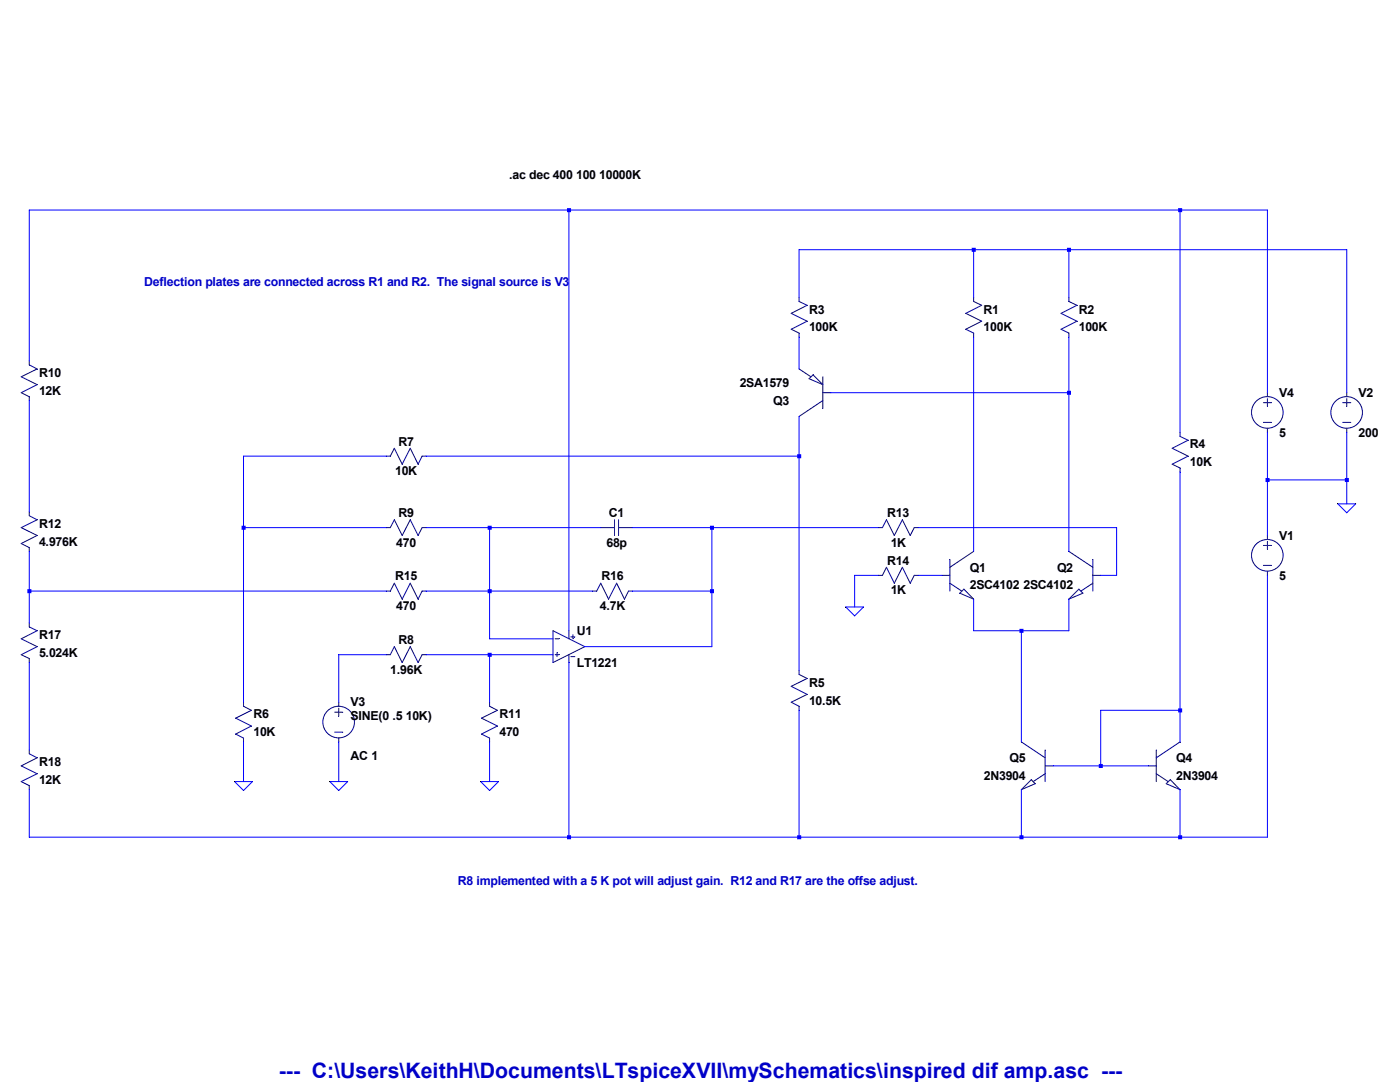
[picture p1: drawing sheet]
<svg xmlns="http://www.w3.org/2000/svg" width="279mm" height="216mm" viewBox="0 0 279 216" stroke-linecap="round" stroke-linejoin="round" font-family="sans-serif">
<path d="M192.4 117.6l-.8 .8" fill="none" stroke="#00007f" stroke-width=".2"/>
<path d="M192.4 117.6l1.9 1.9" fill="none" stroke="#00007f" stroke-width=".2"/>
<path d="M191.6 118.4l2.7 1.1" fill="none" stroke="#00007f" stroke-width=".2"/>
<path d="M189.6 116.4l2.3 1.5" fill="none" stroke="#00007f" stroke-width=".2"/>
<path d="M189.6 111.6v6.3" fill="none" stroke="#00007f" stroke-width=".2"/>
<path d="M194.3 110l-4.7 3.2" fill="none" stroke="#00007f" stroke-width=".2"/>
<path d="M188 114.8h1.6" fill="none" stroke="#00007f" stroke-width=".2"/>
<path d="M215.3 117.6l.8 .8" fill="none" stroke="#00007f" stroke-width=".2"/>
<path d="M215.3 117.6l-2 1.9" fill="none" stroke="#00007f" stroke-width=".2"/>
<path d="M216.1 118.4l-2.8 1.1" fill="none" stroke="#00007f" stroke-width=".2"/>
<path d="M218.1 116.4l-2.4 1.5" fill="none" stroke="#00007f" stroke-width=".2"/>
<path d="M218.1 111.6v6.3" fill="none" stroke="#00007f" stroke-width=".2"/>
<path d="M213.3 110l4.8 3.2" fill="none" stroke="#00007f" stroke-width=".2"/>
<path d="M218.1 114.8h1.6" fill="none" stroke="#00007f" stroke-width=".2"/>
<path d="M194.3 66.5v.8" fill="none" stroke="#00007f" stroke-width=".2"/>
<path d="M192.7 65.7l1.6 .8" fill="none" stroke="#00007f" stroke-width=".2"/>
<path d="M195.9 64.1l-3.2 1.6" fill="none" stroke="#00007f" stroke-width=".2"/>
<path d="M192.7 62.5l3.2 1.6" fill="none" stroke="#00007f" stroke-width=".2"/>
<path d="M195.9 60.9l-3.2 1.6" fill="none" stroke="#00007f" stroke-width=".2"/>
<path d="M194.3 59.4v.8" fill="none" stroke="#00007f" stroke-width=".2"/>
<path d="M194.3 60.2l1.6 .7" fill="none" stroke="#00007f" stroke-width=".2"/>
<path d="M213.3 66.5v.8" fill="none" stroke="#00007f" stroke-width=".2"/>
<path d="M211.8 65.7l1.5 .8" fill="none" stroke="#00007f" stroke-width=".2"/>
<path d="M214.9 64.1l-3.1 1.6" fill="none" stroke="#00007f" stroke-width=".2"/>
<path d="M211.8 62.5l3.1 1.6" fill="none" stroke="#00007f" stroke-width=".2"/>
<path d="M214.9 60.9l-3.1 1.6" fill="none" stroke="#00007f" stroke-width=".2"/>
<path d="M213.3 59.4v.8" fill="none" stroke="#00007f" stroke-width=".2"/>
<path d="M213.3 60.2l1.6 .7" fill="none" stroke="#00007f" stroke-width=".2"/>
<path d="M161.5 75.6l2.7 1.2" fill="none" stroke="#00007f" stroke-width=".2"/>
<path d="M162.3 74.8l-.8 .8" fill="none" stroke="#00007f" stroke-width=".2"/>
<path d="M162.3 74.8l1.9 2" fill="none" stroke="#00007f" stroke-width=".2"/>
<path d="M159.5 73.6l2.3 1.6" fill="none" stroke="#00007f" stroke-width=".2"/>
<path d="M164.2 75.2v6.3" fill="none" stroke="#00007f" stroke-width=".2"/>
<path d="M164.2 79.9l-4.7 3.2" fill="none" stroke="#00007f" stroke-width=".2"/>
<path d="M164.2 78.4h1.6" fill="none" stroke="#00007f" stroke-width=".2"/>
<path d="M159.5 66.5v.8" fill="none" stroke="#00007f" stroke-width=".2"/>
<path d="M157.9 65.7l1.6 .8" fill="none" stroke="#00007f" stroke-width=".2"/>
<path d="M161.1 64.1l-3.2 1.6" fill="none" stroke="#00007f" stroke-width=".2"/>
<path d="M157.9 62.5l3.2 1.6" fill="none" stroke="#00007f" stroke-width=".2"/>
<path d="M161.1 60.9l-3.2 1.6" fill="none" stroke="#00007f" stroke-width=".2"/>
<path d="M159.5 59.4v.8" fill="none" stroke="#00007f" stroke-width=".2"/>
<path d="M159.5 60.2l1.6 .7" fill="none" stroke="#00007f" stroke-width=".2"/>
<path d="M235.5 93.4v.8" fill="none" stroke="#00007f" stroke-width=".2"/>
<path d="M233.9 92.6l1.6 .8" fill="none" stroke="#00007f" stroke-width=".2"/>
<path d="M237.1 91l-3.2 1.6" fill="none" stroke="#00007f" stroke-width=".2"/>
<path d="M233.9 89.5l3.2 1.5" fill="none" stroke="#00007f" stroke-width=".2"/>
<path d="M237.1 87.8l-3.2 1.7" fill="none" stroke="#00007f" stroke-width=".2"/>
<path d="M235.5 86.3v.8" fill="none" stroke="#00007f" stroke-width=".2"/>
<path d="M235.5 87.1l1.6 .7" fill="none" stroke="#00007f" stroke-width=".2"/>
<path d="M252.1 108.8h1.6" fill="none" stroke="#00007f" stroke-width=".2"/>
<path d="M252.1 112.8h1.6" fill="none" stroke="#00007f" stroke-width=".2"/>
<path d="M252.9 108v1.6" fill="none" stroke="#00007f" stroke-width=".2"/>
<path d="M252.9 114v.8" fill="none" stroke="#00007f" stroke-width=".2"/>
<path d="M252.9 106.8v.9" fill="none" stroke="#00007f" stroke-width=".2"/>
<g fill="none" stroke="#00007f" stroke-width=".2">
<path d="M159.5 140.9v.8"/>
<circle cx="252.9" cy="110.8" r="3.2"/>
</g>
<path d="M157.9 140.1l1.6 .8" fill="none" stroke="#00007f" stroke-width=".2"/>
<path d="M161.1 138.6l-3.2 1.5" fill="none" stroke="#00007f" stroke-width=".2"/>
<path d="M157.9 136.9l3.2 1.7" fill="none" stroke="#00007f" stroke-width=".2"/>
<path d="M161.1 135.4l-3.2 1.5" fill="none" stroke="#00007f" stroke-width=".2"/>
<path d="M159.5 133.8v.8" fill="none" stroke="#00007f" stroke-width=".2"/>
<path d="M159.5 134.6l1.6 .8" fill="none" stroke="#00007f" stroke-width=".2"/>
<path d="M268 80.3h1.6" fill="none" stroke="#00007f" stroke-width=".2"/>
<path d="M268 84.3h1.6" fill="none" stroke="#00007f" stroke-width=".2"/>
<path d="M268.8 79.5v1.6" fill="none" stroke="#00007f" stroke-width=".2"/>
<path d="M268.8 85.5v.8" fill="none" stroke="#00007f" stroke-width=".2"/>
<path d="M268.8 78.4v.8" fill="none" stroke="#00007f" stroke-width=".2"/>
<g fill="none" stroke="#00007f" stroke-width=".2">
<path d="M66.8 142.1h1.6"/>
<circle cx="268.8" cy="82.3" r="3.2"/>
</g>
<path d="M66.8 146.1h1.6" fill="none" stroke="#00007f" stroke-width=".2"/>
<path d="M67.6 141.3v1.6" fill="none" stroke="#00007f" stroke-width=".2"/>
<path d="M67.6 147.3v.7" fill="none" stroke="#00007f" stroke-width=".2"/>
<path d="M67.6 140.1v.8" fill="none" stroke="#00007f" stroke-width=".2"/>
<g fill="none" stroke="#00007f" stroke-width=".2">
<path d="M252.1 80.3h1.6"/>
<circle cx="67.6" cy="144.1" r="3.2"/>
</g>
<path d="M252.1 84.3h1.6" fill="none" stroke="#00007f" stroke-width=".2"/>
<path d="M252.9 79.5v1.6" fill="none" stroke="#00007f" stroke-width=".2"/>
<path d="M252.9 85.5v.8" fill="none" stroke="#00007f" stroke-width=".2"/>
<path d="M252.9 78.4v.8" fill="none" stroke="#00007f" stroke-width=".2"/>
<g fill="none" stroke="#00007f" stroke-width=".2">
<path d="M233.6 155.6l-.9 .8"/>
<circle cx="252.9" cy="82.3" r="3.2"/>
</g>
<path d="M233.6 155.6l1.9 2" fill="none" stroke="#00007f" stroke-width=".2"/>
<path d="M232.7 156.4l2.8 1.2" fill="none" stroke="#00007f" stroke-width=".2"/>
<path d="M230.8 154.4l2.3 1.6" fill="none" stroke="#00007f" stroke-width=".2"/>
<path d="M230.8 149.6v6.4" fill="none" stroke="#00007f" stroke-width=".2"/>
<path d="M235.5 148l-4.7 3.2" fill="none" stroke="#00007f" stroke-width=".2"/>
<path d="M229.2 152.8h1.6" fill="none" stroke="#00007f" stroke-width=".2"/>
<path d="M205.8 155.6l.8 .8" fill="none" stroke="#00007f" stroke-width=".2"/>
<path d="M205.8 155.6l-2 2" fill="none" stroke="#00007f" stroke-width=".2"/>
<path d="M206.6 156.4l-2.8 1.2" fill="none" stroke="#00007f" stroke-width=".2"/>
<path d="M208.6 154.4l-2.4 1.6" fill="none" stroke="#00007f" stroke-width=".2"/>
<path d="M208.6 149.6v6.4" fill="none" stroke="#00007f" stroke-width=".2"/>
<path d="M203.8 148l4.8 3.2" fill="none" stroke="#00007f" stroke-width=".2"/>
<path d="M208.6 152.8h1.6" fill="none" stroke="#00007f" stroke-width=".2"/>
<path d="M48.6 147.3v.7" fill="none" stroke="#00007f" stroke-width=".2"/>
<path d="M47 146.5l1.6 .8" fill="none" stroke="#00007f" stroke-width=".2"/>
<path d="M50.2 144.9l-3.2 1.6" fill="none" stroke="#00007f" stroke-width=".2"/>
<path d="M47 143.3l3.2 1.6" fill="none" stroke="#00007f" stroke-width=".2"/>
<path d="M50.2 141.7l-3.2 1.6" fill="none" stroke="#00007f" stroke-width=".2"/>
<path d="M48.6 140.1v.8" fill="none" stroke="#00007f" stroke-width=".2"/>
<path d="M48.6 140.9l1.6 .8" fill="none" stroke="#00007f" stroke-width=".2"/>
<path d="M77.1 91h.8" fill="none" stroke="#00007f" stroke-width=".2"/>
<path d="M78.7 89.5l-.8 1.5" fill="none" stroke="#00007f" stroke-width=".2"/>
<path d="M78.7 89.5l1.6 3.1" fill="none" stroke="#00007f" stroke-width=".2"/>
<path d="M81.9 89.5l-1.6 3.1" fill="none" stroke="#00007f" stroke-width=".2"/>
<path d="M81.9 89.5l1.5 3.1" fill="none" stroke="#00007f" stroke-width=".2"/>
<path d="M84.2 91h.8" fill="none" stroke="#00007f" stroke-width=".2"/>
<path d="M84.2 91l-.8 1.6" fill="none" stroke="#00007f" stroke-width=".2"/>
<path d="M97.7 147.3v.7" fill="none" stroke="#00007f" stroke-width=".2"/>
<path d="M96.1 146.5l1.6 .8" fill="none" stroke="#00007f" stroke-width=".2"/>
<path d="M99.3 144.9l-3.2 1.6" fill="none" stroke="#00007f" stroke-width=".2"/>
<path d="M96.1 143.3l3.2 1.6" fill="none" stroke="#00007f" stroke-width=".2"/>
<path d="M99.3 141.7l-3.2 1.6" fill="none" stroke="#00007f" stroke-width=".2"/>
<path d="M97.7 140.1v.8" fill="none" stroke="#00007f" stroke-width=".2"/>
<path d="M97.7 140.9l1.6 .8" fill="none" stroke="#00007f" stroke-width=".2"/>
<path d="M110.4 125.9l6.3 3.1" fill="none" stroke="#00007f" stroke-width=".2"/>
<path d="M116.7 129l-6.3 3.2" fill="none" stroke="#00007f" stroke-width=".2"/>
<path d="M110.4 125.9v6.3" fill="none" stroke="#00007f" stroke-width=".2"/>
<path d="M110.8 127.5h.7" fill="none" stroke="#00007f" stroke-width=".2"/>
<path d="M110.8 130.6h.7" fill="none" stroke="#00007f" stroke-width=".2"/>
<path d="M111.2 130.2v.8" fill="none" stroke="#00007f" stroke-width=".2"/>
<path d="M113.5 125.9v1.6" fill="none" stroke="#00007f" stroke-width=".2"/>
<path d="M113.5 130.6v1.6" fill="none" stroke="#00007f" stroke-width=".2"/>
<path d="M113.9 127.1h.8" fill="none" stroke="#00007f" stroke-width=".2"/>
<path d="M114.3 126.7v.8" fill="none" stroke="#00007f" stroke-width=".2"/>
<path d="M113.9 131h.8" fill="none" stroke="#00007f" stroke-width=".2"/>
<path d="M175.3 105.3h.8" fill="none" stroke="#00007f" stroke-width=".2"/>
<path d="M176.9 103.7l-.8 1.6" fill="none" stroke="#00007f" stroke-width=".2"/>
<path d="M176.9 103.7l1.6 3.1" fill="none" stroke="#00007f" stroke-width=".2"/>
<path d="M180.1 103.7l-1.6 3.1" fill="none" stroke="#00007f" stroke-width=".2"/>
<path d="M180.1 103.7l1.6 3.1" fill="none" stroke="#00007f" stroke-width=".2"/>
<path d="M182.5 105.3h.8" fill="none" stroke="#00007f" stroke-width=".2"/>
<path d="M182.5 105.3l-.8 1.5" fill="none" stroke="#00007f" stroke-width=".2"/>
<path d="M175.3 114.8h.8" fill="none" stroke="#00007f" stroke-width=".2"/>
<path d="M176.9 113.2l-.8 1.6" fill="none" stroke="#00007f" stroke-width=".2"/>
<path d="M176.9 113.2l1.6 3.2" fill="none" stroke="#00007f" stroke-width=".2"/>
<path d="M180.1 113.2l-1.6 3.2" fill="none" stroke="#00007f" stroke-width=".2"/>
<path d="M180.1 113.2l1.6 3.2" fill="none" stroke="#00007f" stroke-width=".2"/>
<path d="M182.5 114.8h.8" fill="none" stroke="#00007f" stroke-width=".2"/>
<path d="M182.5 114.8l-.8 1.6" fill="none" stroke="#00007f" stroke-width=".2"/>
<path d="M77.1 117.9h.8" fill="none" stroke="#00007f" stroke-width=".2"/>
<path d="M78.7 116.4l-.8 1.5" fill="none" stroke="#00007f" stroke-width=".2"/>
<path d="M78.7 116.4l1.6 3.1" fill="none" stroke="#00007f" stroke-width=".2"/>
<path d="M81.9 116.4l-1.6 3.1" fill="none" stroke="#00007f" stroke-width=".2"/>
<path d="M81.9 116.4l1.5 3.1" fill="none" stroke="#00007f" stroke-width=".2"/>
<path d="M84.2 117.9h.8" fill="none" stroke="#00007f" stroke-width=".2"/>
<path d="M84.2 117.9l-.8 1.6" fill="none" stroke="#00007f" stroke-width=".2"/>
<path d="M118.3 117.9h.8" fill="none" stroke="#00007f" stroke-width=".2"/>
<path d="M119.9 116.4l-.8 1.5" fill="none" stroke="#00007f" stroke-width=".2"/>
<path d="M119.9 116.4l1.6 3.1" fill="none" stroke="#00007f" stroke-width=".2"/>
<path d="M123.1 116.4l-1.6 3.1" fill="none" stroke="#00007f" stroke-width=".2"/>
<path d="M123.1 116.4l1.5 3.1" fill="none" stroke="#00007f" stroke-width=".2"/>
<path d="M125.4 117.9h.8" fill="none" stroke="#00007f" stroke-width=".2"/>
<path d="M125.4 117.9l-.8 1.6" fill="none" stroke="#00007f" stroke-width=".2"/>
<path d="M119.9 105.3h2.7" fill="none" stroke="#00007f" stroke-width=".2"/>
<path d="M123.4 105.3h2.8" fill="none" stroke="#00007f" stroke-width=".2"/>
<path d="M123.4 103.7v3.1" fill="none" stroke="#00007f" stroke-width=".2"/>
<path d="M122.6 103.7v3.1" fill="none" stroke="#00007f" stroke-width=".2"/>
<path d="M77.1 130.6h.8" fill="none" stroke="#00007f" stroke-width=".2"/>
<path d="M78.7 129l-.8 1.6" fill="none" stroke="#00007f" stroke-width=".2"/>
<path d="M78.7 129l1.6 3.2" fill="none" stroke="#00007f" stroke-width=".2"/>
<path d="M81.9 129l-1.6 3.2" fill="none" stroke="#00007f" stroke-width=".2"/>
<path d="M81.9 129l1.5 3.2" fill="none" stroke="#00007f" stroke-width=".2"/>
<path d="M84.2 130.6h.8" fill="none" stroke="#00007f" stroke-width=".2"/>
<path d="M84.2 130.6l-.8 1.6" fill="none" stroke="#00007f" stroke-width=".2"/>
<path d="M77.1 105.3h.8" fill="none" stroke="#00007f" stroke-width=".2"/>
<path d="M78.7 103.7l-.8 1.6" fill="none" stroke="#00007f" stroke-width=".2"/>
<path d="M78.7 103.7l1.6 3.1" fill="none" stroke="#00007f" stroke-width=".2"/>
<path d="M81.9 103.7l-1.6 3.1" fill="none" stroke="#00007f" stroke-width=".2"/>
<path d="M81.9 103.7l1.5 3.1" fill="none" stroke="#00007f" stroke-width=".2"/>
<path d="M84.2 105.3h.8" fill="none" stroke="#00007f" stroke-width=".2"/>
<path d="M84.2 105.3l-.8 1.5" fill="none" stroke="#00007f" stroke-width=".2"/>
<path d="M5.8 79.2v.7" fill="none" stroke="#00007f" stroke-width=".2"/>
<path d="M4.2 78.4l1.6 .8" fill="none" stroke="#00007f" stroke-width=".2"/>
<path d="M7.4 76.8l-3.2 1.6" fill="none" stroke="#00007f" stroke-width=".2"/>
<path d="M4.2 75.2l3.2 1.6" fill="none" stroke="#00007f" stroke-width=".2"/>
<path d="M7.4 73.6l-3.2 1.6" fill="none" stroke="#00007f" stroke-width=".2"/>
<path d="M5.8 72v.8" fill="none" stroke="#00007f" stroke-width=".2"/>
<path d="M5.8 72.8l1.6 .8" fill="none" stroke="#00007f" stroke-width=".2"/>
<path d="M5.8 109.3v.7" fill="none" stroke="#00007f" stroke-width=".2"/>
<path d="M4.2 108.5l1.6 .8" fill="none" stroke="#00007f" stroke-width=".2"/>
<path d="M7.4 106.8l-3.2 1.7" fill="none" stroke="#00007f" stroke-width=".2"/>
<path d="M4.2 105.3l3.2 1.5" fill="none" stroke="#00007f" stroke-width=".2"/>
<path d="M7.4 103.7l-3.2 1.6" fill="none" stroke="#00007f" stroke-width=".2"/>
<path d="M5.8 102.1v.8" fill="none" stroke="#00007f" stroke-width=".2"/>
<path d="M5.8 102.9l1.6 .8" fill="none" stroke="#00007f" stroke-width=".2"/>
<path d="M5.8 131.4v.8" fill="none" stroke="#00007f" stroke-width=".2"/>
<path d="M4.2 130.6l1.6 .8" fill="none" stroke="#00007f" stroke-width=".2"/>
<path d="M7.4 129l-3.2 1.6" fill="none" stroke="#00007f" stroke-width=".2"/>
<path d="M4.2 127.5l3.2 1.5" fill="none" stroke="#00007f" stroke-width=".2"/>
<path d="M7.4 125.9l-3.2 1.6" fill="none" stroke="#00007f" stroke-width=".2"/>
<path d="M5.8 124.3v.8" fill="none" stroke="#00007f" stroke-width=".2"/>
<path d="M5.8 125.1l1.6 .8" fill="none" stroke="#00007f" stroke-width=".2"/>
<path d="M5.8 156.8v.8" fill="none" stroke="#00007f" stroke-width=".2"/>
<path d="M4.2 156l1.6 .8" fill="none" stroke="#00007f" stroke-width=".2"/>
<path d="M7.4 154.4l-3.2 1.6" fill="none" stroke="#00007f" stroke-width=".2"/>
<path d="M4.2 152.8l3.2 1.6" fill="none" stroke="#00007f" stroke-width=".2"/>
<path d="M7.4 151.2l-3.2 1.6" fill="none" stroke="#00007f" stroke-width=".2"/>
<path d="M5.8 149.6v.8" fill="none" stroke="#00007f" stroke-width=".2"/>
<path d="M5.8 150.4l1.6 .8" fill="none" stroke="#00007f" stroke-width=".2"/>
<path d="M5.8 41.9h107.7M267 100.5h3.6l-1.8 1.8zM168.8 121.1h3.5l-1.7 1.8zM46.8 156h3.6l-1.8 1.7zM65.8 156h3.6l-1.8 1.7zM95.9 156h3.6l-1.8 1.7z" fill="none" stroke="#00f" stroke-width=".2"/>
<path d="M113.5 41.9h122" fill="none" stroke="#00f" stroke-width=".2"/>
<path d="M235.5 41.9h17.4" fill="none" stroke="#00f" stroke-width=".2"/>
<path d="M159.5 49.8h34.8" fill="none" stroke="#00f" stroke-width=".2"/>
<path d="M194.3 49.8h19" fill="none" stroke="#00f" stroke-width=".2"/>
<path d="M213.3 49.8h55.5" fill="none" stroke="#00f" stroke-width=".2"/>
<path d="M159.5 49.8v9.6" fill="none" stroke="#00f" stroke-width=".2"/>
<path d="M194.3 49.8v9.6" fill="none" stroke="#00f" stroke-width=".2"/>
<path d="M213.3 49.8v9.6" fill="none" stroke="#00f" stroke-width=".2"/>
<path d="M5.8 41.9v30.1" fill="none" stroke="#00f" stroke-width=".2"/>
<path d="M159.5 67.3v6.3" fill="none" stroke="#00f" stroke-width=".2"/>
<path d="M213.3 67.3v11.1" fill="none" stroke="#00f" stroke-width=".2"/>
<path d="M165.8 78.4h47.5" fill="none" stroke="#00f" stroke-width=".2"/>
<path d="M252.9 41.9v36.5" fill="none" stroke="#00f" stroke-width=".2"/>
<path d="M268.8 49.8v28.6" fill="none" stroke="#00f" stroke-width=".2"/>
<path d="M235.5 41.9v44.4" fill="none" stroke="#00f" stroke-width=".2"/>
<path d="M48.6 91h28.5" fill="none" stroke="#00f" stroke-width=".2"/>
<path d="M159.5 83.1v7.9" fill="none" stroke="#00f" stroke-width=".2"/>
<path d="M85 91h74.5" fill="none" stroke="#00f" stroke-width=".2"/>
<path d="M252.9 86.3v9.5" fill="none" stroke="#00f" stroke-width=".2"/>
<path d="M268.8 86.3v9.5" fill="none" stroke="#00f" stroke-width=".2"/>
<path d="M252.9 95.8h15.9" fill="none" stroke="#00f" stroke-width=".2"/>
<path d="M268.8 95.8v4.7" fill="none" stroke="#00f" stroke-width=".2"/>
<path d="M5.8 79.9v22.2" fill="none" stroke="#00f" stroke-width=".2"/>
<path d="M48.6 91v14.3" fill="none" stroke="#00f" stroke-width=".2"/>
<path d="M48.6 105.3h28.5" fill="none" stroke="#00f" stroke-width=".2"/>
<path d="M85 105.3h12.7" fill="none" stroke="#00f" stroke-width=".2"/>
<path d="M97.7 105.3h22.2" fill="none" stroke="#00f" stroke-width=".2"/>
<path d="M126.2 105.3h15.9" fill="none" stroke="#00f" stroke-width=".2"/>
<path d="M142.1 105.3h33.2" fill="none" stroke="#00f" stroke-width=".2"/>
<path d="M183.3 105.3h39.5" fill="none" stroke="#00f" stroke-width=".2"/>
<path d="M252.9 95.8v11" fill="none" stroke="#00f" stroke-width=".2"/>
<path d="M194.3 67.3v42.7" fill="none" stroke="#00f" stroke-width=".2"/>
<path d="M213.3 78.4v31.6" fill="none" stroke="#00f" stroke-width=".2"/>
<path d="M170.6 114.8h4.7" fill="none" stroke="#00f" stroke-width=".2"/>
<path d="M183.3 114.8h4.7" fill="none" stroke="#00f" stroke-width=".2"/>
<path d="M222.8 105.3v9.5" fill="none" stroke="#00f" stroke-width=".2"/>
<path d="M219.7 114.8h3.1" fill="none" stroke="#00f" stroke-width=".2"/>
<path d="M5.8 110v7.9" fill="none" stroke="#00f" stroke-width=".2"/>
<path d="M5.8 117.9h71.3" fill="none" stroke="#00f" stroke-width=".2"/>
<path d="M97.7 105.3v12.6" fill="none" stroke="#00f" stroke-width=".2"/>
<path d="M85 117.9h12.7" fill="none" stroke="#00f" stroke-width=".2"/>
<path d="M97.7 117.9h20.6" fill="none" stroke="#00f" stroke-width=".2"/>
<path d="M142.1 105.3v12.6" fill="none" stroke="#00f" stroke-width=".2"/>
<path d="M126.2 117.9h15.9" fill="none" stroke="#00f" stroke-width=".2"/>
<path d="M170.6 114.8v6.3" fill="none" stroke="#00f" stroke-width=".2"/>
<path d="M5.8 117.9v6.4" fill="none" stroke="#00f" stroke-width=".2"/>
<path d="M113.5 41.9v84" fill="none" stroke="#00f" stroke-width=".2"/>
<path d="M194.3 119.5v6.4" fill="none" stroke="#00f" stroke-width=".2"/>
<path d="M194.3 125.9h9.5" fill="none" stroke="#00f" stroke-width=".2"/>
<path d="M213.3 119.5v6.4" fill="none" stroke="#00f" stroke-width=".2"/>
<path d="M203.8 125.9h9.5" fill="none" stroke="#00f" stroke-width=".2"/>
<path d="M97.7 117.9v9.6" fill="none" stroke="#00f" stroke-width=".2"/>
<path d="M97.7 127.5h12.7" fill="none" stroke="#00f" stroke-width=".2"/>
<path d="M142.1 117.9v11.1" fill="none" stroke="#00f" stroke-width=".2"/>
<path d="M116.7 129h25.4" fill="none" stroke="#00f" stroke-width=".2"/>
<path d="M67.6 130.6h9.5" fill="none" stroke="#00f" stroke-width=".2"/>
<path d="M85 130.6h12.7" fill="none" stroke="#00f" stroke-width=".2"/>
<path d="M97.7 130.6h12.7" fill="none" stroke="#00f" stroke-width=".2"/>
<path d="M159.5 91v42.8" fill="none" stroke="#00f" stroke-width=".2"/>
<path d="M48.6 105.3v34.8" fill="none" stroke="#00f" stroke-width=".2"/>
<path d="M67.6 130.6v9.5" fill="none" stroke="#00f" stroke-width=".2"/>
<path d="M97.7 130.6v9.5" fill="none" stroke="#00f" stroke-width=".2"/>
<path d="M235.5 94.2v47.5" fill="none" stroke="#00f" stroke-width=".2"/>
<path d="M219.7 141.7h15.8" fill="none" stroke="#00f" stroke-width=".2"/>
<path d="M203.8 125.9v22.1" fill="none" stroke="#00f" stroke-width=".2"/>
<path d="M235.5 141.7v6.3" fill="none" stroke="#00f" stroke-width=".2"/>
<path d="M5.8 132.2v17.4" fill="none" stroke="#00f" stroke-width=".2"/>
<path d="M219.7 141.7v11.1" fill="none" stroke="#00f" stroke-width=".2"/>
<path d="M210.2 152.8h9.5" fill="none" stroke="#00f" stroke-width=".2"/>
<path d="M219.7 152.8h9.5" fill="none" stroke="#00f" stroke-width=".2"/>
<path d="M48.6 148v8" fill="none" stroke="#00f" stroke-width=".2"/>
<path d="M67.6 148v8" fill="none" stroke="#00f" stroke-width=".2"/>
<path d="M97.7 148v8" fill="none" stroke="#00f" stroke-width=".2"/>
<path d="M5.8 157.6v9.4" fill="none" stroke="#00f" stroke-width=".2"/>
<path d="M113.5 132.2v34.8" fill="none" stroke="#00f" stroke-width=".2"/>
<path d="M5.8 167h107.7" fill="none" stroke="#00f" stroke-width=".2"/>
<path d="M159.5 141.7v25.3" fill="none" stroke="#00f" stroke-width=".2"/>
<path d="M113.5 167h46" fill="none" stroke="#00f" stroke-width=".2"/>
<path d="M203.8 157.6v9.4" fill="none" stroke="#00f" stroke-width=".2"/>
<path d="M159.5 167h44.3" fill="none" stroke="#00f" stroke-width=".2"/>
<path d="M235.5 157.6v9.4" fill="none" stroke="#00f" stroke-width=".2"/>
<path d="M203.8 167h31.7" fill="none" stroke="#00f" stroke-width=".2"/>
<path d="M252.9 114.8v52.2" fill="none" stroke="#00f" stroke-width=".2"/>
<path d="M235.5 167h17.4" fill="none" stroke="#00f" stroke-width=".2"/>
<g fill="#00f">
<path d="M5.5 117.6h.8v.8h-.8zM48.2 104.9h.8v.8h-.8zM97.3 104.9h.8v.8h-.8zM97.3 117.6h.8v.8h-.8zM97.3 130.3h.8v.8h-.8zM113.2 41.5h.8v.8h-.8zM113.2 166.7h.8v.8h-.8zM141.7 104.9h.8v.8h-.8zM141.7 117.6h.8v.8h-.8zM159.1 90.6h.8v.8h-.8zM159.1 166.7h.8v.8h-.8zM193.9 49.4h.8v.8h-.8zM203.5 125.5h.8v.8h-.8zM203.5 166.7h.8v.8h-.8zM212.9 49.4h.8v.8h-.8zM212.9 78h.8v.8h-.8zM219.3 152.4h.8v.8h-.8zM235.1 41.5h.8v.8h-.8zM235.1 141.4h.8v.8h-.8z" fill-rule="evenodd"/>
<path d="M235.1 166.7h.8v.8h-.8zM252.6 95.4h.8v.8h-.8zM268.4 95.4h.8v.8h-.8z" fill-rule="evenodd"/>
</g>
<text font-size="4.2" fill="#0000c8" x="55.7" y="215.2">--- C:\Users\KeithH\Documents\LTspiceXVII\mySchematics\inspired dif amp.asc ---</text>
<g font-size="2.5">
<text x="101.6" y="35.6">.ac dec 400 100 10000K</text>
<text x="161.5" y="62.6">R3</text>
<text x="196.3" y="62.6">R1</text>
<text x="215.3" y="62.6">R2</text>
<text x="161.5" y="66.1">100K</text>
<text x="196.3" y="66.1">100K</text>
<text x="215.3" y="66.1">100K</text>
<text x="7.8" y="75.2">R10</text>
<text x="147.6" y="77.2">2SA1579</text>
<text x="7.8" y="78.8">12K</text>
<text x="154.3" y="80.8">Q3</text>
<text x="255.3" y="79.2">V4</text>
<text x="271.1" y="79.2">V2</text>
<text x="79.5" y="88.9">R7</text>
<text x="237.5" y="89.5">R4</text>
<text x="255.3" y="87.1">5</text>
<text x="271.1" y="87.1">200</text>
<text x="78.9" y="94.8">10K</text>
<text x="237.5" y="93">10K</text>
<text x="7.8" y="105.3">R12</text>
<text x="79.5" y="103.2">R9</text>
<text x="121.5" y="103.2">C1</text>
<text x="177.1" y="103.2">R13</text>
<text x="255.3" y="107.7">V1</text>
<text x="7.8" y="108.9">4.976K</text>
<text x="79.1" y="109.1">470</text>
<text x="121" y="109.1">68p</text>
<text x="177.1" y="112.6">R14</text>
<text x="177.8" y="109.1">1K</text>
<text x="78.9" y="115.8">R15</text>
<text x="120.1" y="115.8">R16</text>
<text x="177.8" y="118.6">1K</text>
<text x="193.5" y="114">Q1</text>
<text x="193.5" y="117.6">2SC4102</text>
<text x="204.3" y="117.6">2SC4102</text>
<text x="210.9" y="114">Q2</text>
<text x="255.3" y="115.7">5</text>
<text x="79.1" y="121.8">470</text>
<text x="119.7" y="121.8">4.7K</text>
<text x="7.8" y="127.5">R17</text>
<text x="7.8" y="131.1">5.024K</text>
<text x="79.5" y="128.5">R8</text>
<text x="115.1" y="126.7">U1</text>
<text x="77.9" y="134.4">1.96K</text>
<text x="115.1" y="133.1">LT1221</text>
<text x="161.5" y="137">R5</text>
<text x="50.6" y="143.3">R6</text>
<text x="70" y="143.8">SINE(0 .5 10K)</text>
<text x="70" y="141">V3</text>
<text x="99.7" y="143.3">R11</text>
<text x="161.5" y="140.6">10.5K</text>
<text x="50.6" y="146.9">10K</text>
<text x="99.7" y="146.9">470</text>
<text x="7.8" y="152.9">R18</text>
<text x="70" y="151.7">AC 1</text>
<text x="196.3" y="155.6">2N3904</text>
<text x="201.5" y="152.1">Q5</text>
<text x="234.7" y="152.1">Q4</text>
<text x="234.7" y="155.6">2N3904</text>
<text x="7.8" y="156.4">12K</text>
</g>
<g font-size="2.5" fill="#0000c8">
<text x="28.8" y="57">Deflection plates are connected across R1 and R2. The signal source is V3</text>
<text x="91.4" y="176.6">R8 implemented with a 5 K pot will adjust gain. R12 and R17 are the offse adjust.</text>
</g>
</svg>
